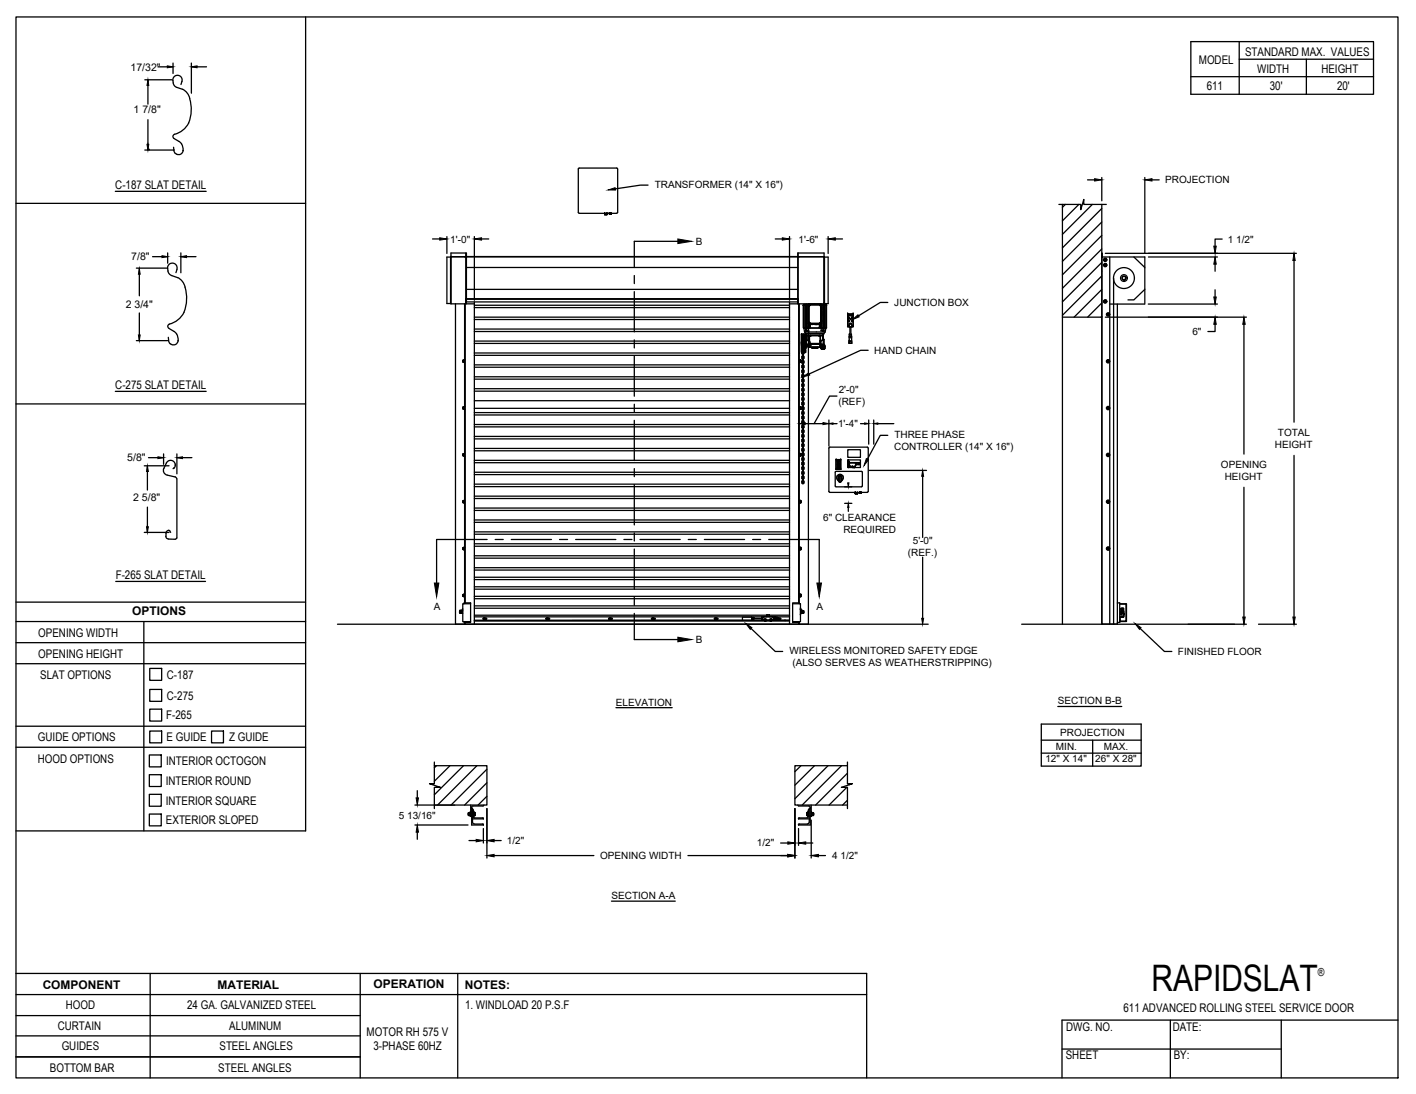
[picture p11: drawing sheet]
<svg xmlns="http://www.w3.org/2000/svg" width="279mm" height="216mm" viewBox="0 0 279 216" stroke-linecap="round" stroke-linejoin="round" font-family="sans-serif">
<!-- layer: MOTOR RH -->
<g fill="none" stroke="#000" stroke-width=".25">
<path d="M121.9 33.3l-.2-.1h-7.5l-.1 8.7M121.9 33.4v8.5M213.8 39.4h.1M88.9 50.7v9.2M88.9 50.7l.1 9.3M89 59.9l4.6 .1M89 50.7h.1M89 59.9v-10h2.9v10.1M89 50.7h-.8v9.2h.8M89 50.7h2.7M89.9 60v63.2M91.7 60v59"/>
<path d="M91.8 50.7h.1M91.8 60v59M91.9 59.1v.7M91.9 58.9h65.6M91.9 59.4h.1M91.9 59.2h.1M91.9 59.6h.1M92 58.9v1.1M92 49.9v.8h-.3M92 50.7h-3.1M92 50.7h65.4v8.9h-65.4zM92 59.1h65.4"/>
<path d="M92 50.6h65.4M92 52.8h65.4M92 57.1h65.4M93.6 59.6v63.6M114.1 41.9l.2 .2h7.4l.2-.2M119.3 42.3h.1M119.3 42.2h.1M119.3 42.3h.5M119.3 42.1v.3h.5v-.3M119.3 42.2h.5M119.8 42.3h.1M119.8 42.2h.1"/>
<path d="M119.8 42.3h-.5h.5M119.8 42.2h-.5h.5M120.3 42.2h.1M120.3 42.2h.2M120.3 42.1v.2h.2v-.2M120.5 42.2h.1M120.5 42.2h-.2h.2M155.8 60h1.7M155.8 59.6v63.6M157.4 59.6v.4M157.4 59.7h.1M157.4 49.9v.8h.3"/>
<path d="M157.4 50.7h5.2M157.4 59.2h.1M157.4 59.3h.1M157.4 59.5h.1M157.4 59.8h.1M157.4 59.1h.1M157.4 59.1v.7M157.5 50.7v9.3h5.1M157.5 50.7v-.8h5.1v10.1M157.6 50.7h.1M157.6 60v59M157.7 60v59.1"/>
<path d="M157.7 50.7h4.9M158.7 60l-.1 .2M159 60v.2h.2M159.2 60v.2h.2M159.6 60l-.2 .2M159.6 60h2.3M159.6 60h.1M160.7 60h.1M161.4 60h.1M161.9 60l.2 .2M162 60h.1M162.4 60v.2"/>
<path d="M162.6 60h.1M162.6 60v.2h-.5M162.6 59.9h.1M162.6 50.7h.8v9.2h-.8zM162.7 50.7v9.2M162.9 59.9v.3M208.9 40.3h4.4v1.1l.5-2v.9h4.5M209.6 40.3v82.9M210.2 40.3l-.6 .6M212.9 40.3l-3.3 3.3M215.5 40.3l-5.9 5.9M217.4 50h.1"/>
<path d="M217.4 53.5h.1M217.4 50.8h.1M217.4 41.1l-7.8 7.8M217.4 43.8l-7.8 7.8M217.4 46.5l-7.8 7.7M217.4 49.1l-7.8 7.8M217.4 51.8l-7.8 7.8M217.4 54.5l-7.8 7.7M217.4 57.1l-5.5 5.5M217.4 59.8l-2.8 2.8M217.4 40.3v82.9M217.4 50.7h.1"/>
<path d="M217.4 50.7v-.7v.8M218.1 52.1l.2 .1zM218.1 52.5l.2-.1zM218.1 52.1l-.2 .1v.2l.2 .1M218.1 51.1l.2 .1zM218.1 51.5l.2-.1zM218.1 51.1l-.2 .1v.2l.2 .1M218.1 59.3l.2 .1zM218.1 59.7l.2-.1zM218.1 59.3l-.2 .1v.2l.2 .1M218.1 59.3l-.2 .1 .1 .3 .3-.1-.1-.3M218.1 52.1l-.2 .1 .1 .3 .3-.1-.1-.2"/>
<path d="M218.1 59.3h.1M218.2 51.1h.1M218.2 51.1l.1 .3-.3 .1-.1-.3 .2-.1M218.3 52.2h.1M218.3 52.2v.2v-.1M218.3 52.4h.1M218.3 51.2h.1M218.3 51.2v.2v-.1M218.3 51.4h.1M218.3 59.4h.1M218.3 59.4v.2v-.1M218.3 59.6h.1"/>
<path d="M219 50.7v72.4M219.7 54.9v68.3M221.7 55.2l.2-.1 .1 .2-.2 .1zM222.1 54.8a.35 .35 0 0 0-.6-.1 .35 .35 0 0 0 .2 .5M222.1 54.9l-.2 .3a.37 .37 0 0 0 .1-.6 .37 .37 0 0 0-.6 .1 .37 .37 0 0 0 .3 .5M222.1 54.8h.1M222.1 54.8v.1M222.1 54.9h.1M223.7 50.7l2.2 2.1M225.9 57.1l-2.2 2.1h-1.1M91.3 71.4h.1M91.4 71.5h.1"/>
<path d="M91.4 71v.5M91.6 71.4l-.2 .1M91.6 71.1h-.2v.3M91.6 71v.1M91.6 71.4h.1M91.6 71.1v.3l-.2 .1M91.6 71.1l-.2-.1v.4M91.6 71h.1M91.6 71.5h.1M91.6 71.6h.1M93.6 62.6h62.2M93.6 79.1h62.2"/>
<path d="M93.6 76.7h62.2M93.6 77.2h62.2M93.6 74.4h62.2M93.6 74.8h62.2M93.6 72h62.2M93.6 72.5h62.2M93.6 69.7h62.2M93.6 70.1h62.2M93.6 67.3h62.2M93.6 67.8h62.2M93.6 64.9h62.2M93.6 65.4h62.2"/>
<path d="M93.6 63.1h62.2M93.6 60.2h62.2M93.6 60.7h62.2M157.7 71v.5M157.8 71.5h.1M157.8 69.7h-.1M157.8 71.4h.2v.1h-.2zM157.8 71.1v.3M157.8 71h.1M158 71h.1M158 71.1v.3M158 71.1h-.2h.2"/>
<path d="M158 71v.5M158 71.1l.1 .1M158.1 71.4h-.1M158.1 66h.1M158.1 67.8l.1 1.7M158.1 66v1.8M158.1 67.8h.1M158.1 67.3v.3M158.1 68v-.2v.4M158.1 67.5v.3M158.1 66l.1 3.5M158.2 66v3.4"/>
<path d="M158.2 66v3.5M158.2 67.9l.2 .2M158.2 67l.2 .2M158.2 72.5l.2 .2M158.2 73.4l.2 .2M158.2 79.8l.2 .2 .2-.2M158.2 69.4v.1M158.2 66.1l.2 .4M158.2 69.4h.1M158.2 66.1h.1M158.2 69.5l.2 .4M158.2 71.3l.2 .5"/>
<path d="M158.2 78.6l.2 .5M158.3 68.8l.1 .1M158.3 67.9l.1 .1M158.3 67h.1M158.3 72.5l.1 .1M158.3 73.4l.1 .1M158.3 75.2l.1 .1M158.3 77.1h.1M158.3 79.8l.1 .1M158.3 69.3h.1M158.3 69.6h.2M158.4 70.3l-.1 .1"/>
<path d="M158.4 69.8l.1-.1v.6h-.1M158.4 69.4h.1M158.4 68.5h-.1M158.4 67.5l-.1 .1M158.4 66.6l-.1 .1M158.4 71.7v-.2l.1 .2M158.4 71.2l.1 .1M158.4 72.1l-.1 .1M158.4 73.1h-.1M158.4 74.9l-.1 .1M158.4 75.8l.1 .1M158.4 76.7l-.1 .1"/>
<path d="M158.4 77.6l-.1 .1M158.4 79v-.2l.1 .2M158.4 78.5l.1 .1M158.4 79.4l-.1 .1M158.4 68.4l-.2 .2 .1 .5M158.4 70.2l-.2 .5 .2 .2M158.4 69.3l-.2 .2M158.4 67.4l-.2 .5M158.4 66.5l-.2 .5M158.4 71.1l-.2 .2M158.4 72l-.2 .5M158.4 72.9l-.2 .5"/>
<path d="M158.4 73.9l-.2 .4 .2 .2M158.4 74.8l-.2 .4 .2 .2M158.4 75.7l-.2 .4 .2 .2M158.4 76.6l-.2 .5 .2 .2M158.4 77.5l-.2 .5 .2 .2M158.4 78.4l-.2 .2M158.4 79.3l-.2 .5M158.4 68.8h.1v.6M158.4 67.9h.1v.6h-.1M158.4 67h.1M158.4 66.4h.1M158.4 72.5h.1v.6h-.1"/>
<path d="M158.4 73.4h.1v.7h-.2M158.4 75.3h.1v.6M158.4 77.1h.1v.5h-.1M158.4 79.8h.1M158.4 69.1h.1M158.4 66.5h.1M158.4 66.4l-.1 28.9h.2M158.4 69.1l-.1 .2M158.4 68.8h.1M158.4 68.6v.2M158.4 66.7v.3M158.4 67.6v.3"/>
<path d="M158.5 70.7h-.1M158.5 74.3l-.1 .1M158.5 76.2h-.1M158.5 78h-.1M158.5 68.4l.1 .2-.1 .5M158.5 70.2l.1 .2-.1 .5M158.5 69.3l.1 .4-.1 .2M158.5 67.4l.1 .5M158.5 66.5l.1 .5M158.5 71.1l.1 .2M158.5 72l.1 .5M158.5 72.9l.1 .5"/>
<path d="M158.5 73.9l.1 .2-.1 .4M158.5 74.8l.1 .2-.1 .4M158.5 75.7l.1 .2-.1 .4M158.5 76.6l.1 .2-.1 .5M158.5 77.5l.1 .2-.1 .5M158.5 78.4l.1 .2M158.5 79.3l.1 .5M158.5 70.3v.1M158.5 69.4v.1M158.5 68.5h.1M158.5 67.5v.1M158.5 66.6v.1"/>
<path d="M158.5 71.2v.1M158.5 72.1v.1M158.5 73.1h.1M158.5 74.9v.1M158.5 75.8v.1M158.5 76.7v.1M158.5 77.6v.1M158.5 78.5v.1M158.5 79.4v.1M158.5 60.3h.2M158.5 60.3h.1M158.5 66.5h.1"/>
<path d="M158.5 66.4l-.1 .2M158.5 71.6v.6h-.1M158.5 74.4v.5h-.1M158.5 76.2v.6h-.1M158.5 78.9v.6h-.1M158.5 70.7v.6M158.5 78v.6M158.5 69.1v.2M158.5 70.7h.1M158.5 68.8v.1M158.5 67.9v.1M158.5 67v.6h-.1"/>
<path d="M158.5 72.5v.1M158.5 73.4v.1M158.5 74.3v.1M158.5 75.2v.1M158.5 76.1v.1M158.5 77.1h.1M158.5 78h.1M158.5 79.8v.6h-.1M158.5 69.1h.1M158.5 69.3h.1M158.5 66.7v.3M158.5 67.6v.3"/>
<path d="M158.5 68.6v.2M158.5 69.5v.2M158.5 70.4v.3M158.5 71.3v.3M158.5 72.2v.3M158.5 73.2v.2M158.5 74.1v.2M158.5 75v.2M158.5 75.9v.3M158.5 76.8v.3M158.5 77.7v.3M158.5 78.6v.3"/>
<path d="M158.5 79.5v.3M158.6 60.3v4.4M158.6 67.9l-.1 .2M158.6 67l-.1 .2M158.6 72.5l-.1 .2M158.6 73.4l-.1 .2M158.6 60.2h.4M158.6 60.2v4.6M158.6 64.8l.2 .7M158.6 66.1l-.1 .4M158.6 69.4h.1M158.6 66.1h.1"/>
<path d="M158.6 71.3l-.1 .5M158.6 78.6l-.1 .5M158.6 68.1h.1M158.6 68.3h.1M158.6 69.2h.1M158.6 69.6h.3M158.7 60.3h.1M158.7 66.1v3.3M158.7 66.1v3.2M158.8 65.5h4M158.8 66.1v.2M158.8 66.2v.1"/>
<path d="M158.8 69.4h.1M158.8 66.1l.1 .2M158.8 66.2l-.1 1.6M158.8 67.8v1.5M158.8 69.3h.1M158.8 66.2h.1M158.8 67.8h.1M158.8 65.5l.2 .3M158.8 66.6h.1M158.8 68.9h.1M158.8 67.6h.1M158.8 66.6l-.2-.5v3.3"/>
<path d="M158.8 68.1h.1M158.8 69.3l-.2 .1M158.8 68.9v.4M158.8 66.3h.1M158.8 66.3v3M158.8 69.2v.2M158.8 66.2v3M158.8 67.9v.1M158.8 67.2v-.1v.2M158.8 68.5v.3v-.2M158.8 66.9v-.3v.3M158.8 68.8v.1"/>
<path d="M158.8 68.6v.3M158.8 69.2l.1 .2h-.1M158.9 66.3h.1v2.9h-.1zM158.9 68.1l-.1 1.1M158.9 67.8l-.1 1.4M158.9 67.4l-.1-1.1 .1 1.5M158.9 65.9l.1 .4M158.9 65.9l-.8 .1M158.9 65.9l.1 .3M158.9 60.3v4.4M159 64.8h.5h-.3v.5h-.2zM159 69.2l-.1 .4"/>
<path d="M159 69.3l-.1 .3M159 66.7h.1M159 68.7h.1M159 68.4h.1M159 67.1v1.3M159 67.1h.1M159 67v1.5M159 68.5h.8M159 66.7v.4M159 68.4v.3M159 65.8h3.6M159 65.8v.1h3.5l.1-.1"/>
<path d="M159 65.3h.1M159 68.3h.1M159 67.2h.1M159.1 65.3h.2M159.1 67.1l.1 .9M159.1 67.1l.6 .1M159.1 68.2v.3M159.1 65.3h.1M159.1 67.1h.1M159.1 68.2h.1M159.1 68v.2M159.1 60.3h-.6v4.4h.6"/>
<path d="M159.1 68h.1M159.1 68.1h.1M159.1 60.2v4.6h-.5M159.1 65.9v1M159.1 68.1l.1 .1M159.1 68.1v.1M159.1 65.3v.1M159.2 68.1h.1M159.2 66.3h.4M159.2 60.3v4.4M159.2 68.2l.7 .1h-.7M159.2 68.1v.1"/>
<path d="M159.2 68.2h.1M159.2 68.2v.1M159.2 68.2h-.1M159.2 68.1v.2M159.2 68h.6M159.2 68v.1M159.2 64.7h3.1M159.2 68v.2M159.2 60.2v.1M159.2 67.9h.6M159.3 66.2v.9h-.2M159.3 65.3v.1"/>
<path d="M159.3 65.3h.1M159.4 60.3h.1M159.4 64.6h.1M159.4 60.3h-.2v4.4l.2-.1M159.4 63.8l.2 .2M159.4 60.2h.1M159.4 60.3v4.4l.3-.1M159.4 63.8h.1M159.5 63.9v.8M159.5 64.8l.1 .5h-.6M159.5 60.2l-.1 3.6M159.5 63.6l.1 .1z"/>
<path d="M159.5 60v63.2M159.6 60.1h2.4v3.8h-2.5zM159.6 60.3v3.3l.2 .2M159.6 66.3h.1M159.6 60.3l-.1 .1h.1M159.6 63.7l.2 .2-.1-.1M159.6 63.9h2.3M159.6 60.3v.1M159.6 66.2v.1M159.6 66.3h.4M159.7 64v.7h.1v-.7M159.7 66.3v.9h-.4"/>
<path d="M159.7 66.3h.2M159.7 67.2l.2 .6M159.7 67.2l.1 .6M159.7 60.2l-.1 .1M159.7 66.3h.1M159.7 66.3v.9M159.8 60.1h.1M159.8 68.5h.1M159.8 64.6h.1M159.8 68.5h2M159.8 67.9v.1M159.8 67.8l.1 .1"/>
<path d="M159.8 67.9h.1M159.8 60.2h1.9l.2 .2v3.2l-.2 .2h-1.9l-.2-.2v-3.2zM159.8 68l.2 .2-.1 .1M159.8 67.8h.1M159.8 63.9h1.9M159.8 60.1h1.9M159.9 67.8h1.9v.1h-1.9zM159.9 68.3h.1M159.9 68.3l-.1 .2M159.9 66.3h.1M159.9 67.9a.25 .25 0 0 1 .1 .3 .25 .25 0 0 1-.2 .2v.1M159.9 64v.7h1.8v-.7"/>
<path d="M159.9 67.9l-.1 .1M160 64h.5M160 64h.1M160 66.3h-.1M160 66.3h1.6M160 66.2v.1M160.2 68.5v.1M160.2 68.7h1.1M160.2 68.7v-.2h1.2l-.1 .2M160.5 64h.1M160.6 64h.9M161.3 68.7h.1"/>
<path d="M161.4 68.5v.1M161.6 66.3h.1M161.6 66.2v.1M161.6 66.3h.3M161.7 64.6h.1M161.7 66.3h.2M161.7 66.3h.1M161.7 60.1l.3 .3M161.7 60.1h-1.9l-.2 .2M161.7 60.1l.1 .1M161.7 63.8l.1 .1zM161.8 68.4l-.1 .1h-1.9"/>
<path d="M161.8 67.3h.1M161.8 68.4h.1M161.8 67.2l.1 .1v.6M161.8 66.3h.1M161.8 66.3v1.5M161.8 67.9v.5M161.9 67.8h.1M161.8 67.3l.1 .5zM161.8 68.4v.2M161.8 60.2l.1 .1M161.8 68.6h.4M161.9 66.3l-.1 .9 .6-.1v-.1"/>
<path d="M161.9 67.3h.1M161.9 67.3h-.1M161.9 68.4h.1M161.9 67.3v1.1M161.9 68.4l-.1-.6 .1 .8M161.9 64.6l1.2 .1v-4.4h-.4v4.4M161.9 68.3v.1M161.9 68.2h.1M161.9 66.3h.1M161.9 68.6l.1 .1M161.9 67.3v.6h.5M161.9 68.2v.2"/>
<path d="M161.9 60.3l.1 .1M161.9 63.6v.1l.1-.1M161.9 63.7l-.1 .1M161.9 60.3v.1M161.9 66.2v.1M161.9 67.9v.1M161.9 66.3h.5M161.9 60.4h.1M161.9 63.6h.1M161.9 67.9v.4h.3M161.9 68.2h.3M162 63.6l-.3 .2"/>
<path d="M162 68.8h.1M162 60.4v3.2M162 68.7l.2-.1v.2zM162 68.6l.2 .2M162 68.7h.1M162.1 64.8h.5v.5h-.6zM162.1 63.9v.8M162.1 61.4v.9M162.1 62.4v.5M162.1 60.5v.7M162.1 63.1v.5M162.1 68.8h.5"/>
<path d="M162.1 68.8h.1M162.1 60.2v3.6l-.2 .2v.7h-.1v-.7M162.1 60.3v.9M162.1 62.2h.1M162.1 68.8h.3M162.1 68.6h.1M162.1 61.2v1M162.1 62.8v.8M162.1 63.5v1.1M162.1 60.3h.1M162.1 60.3h.3v4.4M162.1 68.6h.4"/>
<path d="M162.1 62.2v.2M162.2 68.8h.1M162.2 68l.1 .4zM162.2 68.4v.3zM162.3 68.8h.1M162.3 68.8h.1h-.1M162.3 68.8h.1zM162.3 65.3h.1M162.3 68h.1M162.3 65.3h.2M162.3 66.2v.9M162.3 68.6v.1"/>
<path d="M162.3 68v.6M162.3 68v.2M162.3 68.6h.1M162.3 68.2v.2M162.3 60.2v.1M162.3 68.5v.1M162.3 68.2h.1M162.3 68.5h.1M162.4 68.8h.1M162.4 68.6h.1M162.4 68.5h.1M162.4 68.8h-.1"/>
<path d="M162.4 60.3v4.4M162.4 68.5l-.1 .1M162.4 68.5v-.2v.3M162.4 68.5v.1M162.4 67v-.8h-3.2l-.1 .9M162.4 67h.1M162.4 64.8v.5M162.4 67h.2v1.3M162.4 68.6v-.4l.1 .5M162.4 68.2l.1-.2v.3M162.4 67v1M162.4 68h-.5v.2"/>
<path d="M162.4 68.3h-.1v.3M162.4 66h.1M162.4 68.6l.1 .1M162.4 65.3v.1M162.5 68.8h.1M162.5 68.8h.1h-.1M162.5 68.8h.1zM162.5 66.9l-.1 .1M162.5 66.1l-.1-.2 .1 1M162.5 68.4h.1M162.5 60.2v4.6h.5M162.5 65.3h.1"/>
<path d="M162.5 60.3h.6M162.5 67l.1 1M162.5 68.3v.4M162.6 68.8h.1M162.6 68.3l-.1 .1M162.6 68.2l.1 .1zM162.6 68.4l.1 .1h-.1zM162.6 68.4l.1 .1v.3h-.5M162.6 68.5v.1M162.6 68.6l-.1 .1M162.6 68.6h.1M162.6 68.1h.1"/>
<path d="M162.6 68.6v.2l.1-.1-.1-.1M162.6 68.4h.1M162.6 68.3v.3M162.6 60.2h.3M162.6 68.2h.1M162.6 68.3h.1M162.6 68.3v.1M162.6 68.2v.1M162.7 68.3l.1 .1M162.7 68.1l-.1 .1M162.7 68.2h.1M162.7 68.4h.1"/>
<path d="M162.7 68.4l.1 .2-.1 .1M162.8 68.2h-.1M162.8 68.8h-.1M162.8 65.5l-.2 .3M162.9 60.2h.1M162.9 60.2v.1M163 60.3v4.5l-.2 .7M163 60.3h.1M163.1 60.3h.1M167.3 62h.1M167.3 62l-.1 2.4M167.3 62h1"/>
<path d="M167.3 64.3h.1M167.3 64.3h.3M167.3 64.3l.3 .2M167.3 64.4h.2M167.4 63.4h.1M167.4 63.3h.1M167.4 62.8h.1M167.4 62.2h.1M167.4 62.3h.1M167.5 64.3v.2M167.5 63.3h.1M167.5 63.4h.1"/>
<path d="M167.5 62.8h.1M167.5 62.2h.1M167.5 62.3h.1M167.6 67.7h.1M167.6 67.7h.5M167.6 67.4h.5M167.6 67.4h.1M167.6 64.5h.1M167.6 64.3v.2h.5M167.6 64h.1M167.6 64h.5M167.6 66.7h.4"/>
<path d="M167.6 64v.3M167.6 67.4v.3M167.6 66.7v.6M167.6 66.4v.2M167.6 67.3h.4M167.6 67.3h.1M167.6 66.4h.1M167.6 67.3v.1M167.6 66.1h.4M167.6 66.1v.3M167.6 66.1h.1M167.7 64.5v1.6"/>
<path d="M167.7 63.8l-.2 .2M167.7 63.8h.2M167.9 63.8l.2 .2M167.9 64.5v1.6M168 64.5h-.4M168 66.1h.1M168 66.1v.3h-.4M168 66.4v.2M168 67.3l.1 .4M168 66.7v.6M168.1 67.7h.1M168.1 62.3h.1"/>
<path d="M168.1 64v.3h.2M168.1 64.3v.2M168.1 64.5h.2M168.1 62.2l.1 .1zM168.1 63.4h.1M168.1 63.3h.1M168.1 62.8h.1M168.1 62.2h.1M168.1 64.4h.2M168.2 63.3h.1M168.2 63.4h.1M168.2 62.8h.1"/>
<path d="M168.2 62.2h.1M168.2 62.3h.1M168.2 64.3l.1 .1M168.3 62h.1M168.3 64.3h.1M168.3 62v2.3M168.3 62l.1 2.5M209.6 62.6h7.8M217.4 62.4l-.1 .2M218.7 71.1l.1 .1zM218.7 71.5l.1-.1zM218.7 71.1l-.2 .1v.2l.2 .1"/>
<path d="M218.8 71.2v.2v-.1M219 60h6.8M220.5 60v63.1h-3.1v-72.4h8.5v9.3M91.3 99.1h.1M91.3 89.9h.1M91.3 80.6h.1M91.4 99.1l-.1-.2 .3-.1v.4M91.4 80.6l-.1-.2 .3-.1v.4M91.4 99.1h.1M91.4 80.6h.1M91.4 80.3v.4M91.4 98.8v.4"/>
<path d="M91.4 90h.1M91.4 89.5v.5M91.4 98.8h.1M91.4 80.3h.1M91.6 99.1l-.2 .1M91.6 98.9h-.2v.2M91.6 89.9l-.2 .1M91.6 89.6h-.2v.3M91.6 80.6l-.2 .1M91.6 80.4h-.2v.2M91.6 98.8h.1M91.6 89.5v.1"/>
<path d="M91.6 80.3h.1M91.6 99.1h.1M91.6 99.2h-.2M91.6 89.9h.1M91.6 89.6v.3l-.2 .1M91.6 89.6l-.2-.1v.4M91.6 80.6h.1M91.6 80.7h-.2M91.6 98.7h.1M91.6 80.2h.1M91.6 89.5h.1M91.6 99.2h.1"/>
<path d="M91.6 99.3h.1M91.6 90h.1M91.6 90.1h.1M91.6 80.7h.1M91.6 80.8h.1M93.6 97.9h62.2M93.6 98.4h62.2M93.6 95.5h62.2M93.6 96h62.2M93.6 93.2h62.2M93.6 93.7h62.2M93.6 90.8h62.2"/>
<path d="M93.6 91.3h62.2M93.6 88.5h62.2M93.6 89h62.2M93.6 86.1h62.2M93.6 86.6h62.2M93.6 83.8h62.2M93.6 84.2h62.2M93.6 81.4h62.2M93.6 81.9h62.2M93.6 80.6h62.2M157.7 98.7v.6M157.7 80.2v.6"/>
<path d="M157.7 89.5v.5M157.8 99.2v.1M157.8 80.7v.1M157.8 90h.1M157.8 98.9h.2v.2h-.2zM157.8 98.9v-.2h.2v.2M157.8 99.1v.2M157.8 80.6h.2v.2h-.2zM157.8 80.2h.2v.2h-.2zM157.8 80.4v.2M157.8 89.6v.3M157.8 98.7v.1"/>
<path d="M157.8 80.2v.1M157.8 89.5h.1M158 99.1v.2h-.2M158 80.4v.2M158 98.7v.5M158 80.2v.5M158 89.5v.5M158 90h-.2M158 99.1h.1M158 80.4h.1M158 99.2v.1M158 80.7v.1"/>
<path d="M158 90h.1M158 89.6h-.2l.2-.1v.5M158 89.9h-.2v.1M158 89.6l.1 .1M158 98.9h.1M158 89.6v.3M158 98.9v.2M158.1 89.9h-.1M158.1 99.1h-.1M158.1 80.6h-.1M158.2 80.7l.2 .2M158.2 87.1l.2 .2"/>
<path d="M158.2 88.9l.2 .2M158.2 90.7l.2 .2M158.2 91.6l.2 .2M158.2 87.7l.2 .5M158.3 80.7l.1 .1M158.3 83.4l.1 .1M158.3 85.2l.1 .1M158.3 87.1l.1 .1M158.3 88.9l.1 .1M158.3 91.6l.1 .1M158.3 92.5l.2 .1M158.3 94.4h.1"/>
<path d="M158.4 80.4h-.1M158.4 82.2l-.1 .1M158.4 83.1l-.1 .1M158.4 84h.1M158.4 84.9l-.1 .1M158.4 86.2h.1v.6h-.1M158.4 85.8l-.1 .1M158.4 86.7l-.1 .1M158.4 88.1l.1-.1v.6h-.1M158.4 87.6l.1 .1M158.4 88.6h-.1M158.4 90.8v-.1l.1 .1"/>
<path d="M158.4 90.4l-.1 .1M158.4 91.3h-.1M158.4 92.2h.1M158.4 94l-.1 .1M158.4 94.9l-.1 .1M158.4 80.3l-.2 .4M158.4 81.2l-.2 .4 .2 .2M158.4 82.1l-.2 .4 .2 .2M158.4 83l-.2 .4 .2 .2M158.4 83.9l-.2 .4 .2 .2M158.4 84.8l-.2 .4 .2 .2M158.4 85.7l-.2 .5 .2 .2 .2-.2v-.3l-.1-.2"/>
<path d="M158.4 86.6l-.2 .5M158.4 87.5l-.2 .2M158.4 88.4l-.2 .5M158.4 89.4l-.2 .4 .2 .2M158.4 90.3l-.2 .4M158.4 91.2l-.2 .4M158.4 92.1l-.2 .4 .2 .2 .2-.2v-.2l-.1-.2M158.4 93l-.2 .5 .2 .2M158.4 93.9l-.2 .5 .2 .2M158.4 94.8l-.2 .5 .2 .2 .2-.2v-.3l-.1-.2M158.4 80.7l.1 .1v.6h-.2M158.4 83.4h.1v.7"/>
<path d="M158.4 85.3h.1v.5h-.1M158.4 87.1h.1v.6M158.4 88.9h.1v.6h-.2M158.4 91.3h.1M158.4 91.6h.1v.6M158.4 94.4h.1v.6h-.1M158.4 82.7h.1M158.5 81.7h-.1M158.5 82.5l-.1 .1M158.5 84.4h-.1M158.5 89.8l-.1 .1M158.5 93.5h-.1"/>
<path d="M158.5 93.1l-.2 .1M158.5 80.3l.1 .4M158.5 81.2l.1 .2-.1 .4M158.5 82.1l.1 .2-.1 .4M158.5 83l.1 .2-.1 .4M158.5 83.9l.1 .2-.1 .4M158.5 84.8l.1 .2-.1 .4M158.5 86.6l.1 .5M158.5 87.5l.1 .2M158.5 88.4l.1 .5M158.5 89.4l.1 .2-.1 .4M158.5 90.3l.1 .4"/>
<path d="M158.5 91.2l.1 .4M158.5 93l.1 .2-.1 .5M158.5 93.9l.1 .2-.1 .5M158.5 80.4h.1M158.5 82.2v.1M158.5 83.1v.1M158.5 84v.1M158.5 84.9v.1M158.5 85.8v.1M158.5 86.7v.1M158.5 87.6v.1M158.5 88.6h.1"/>
<path d="M158.5 90.4v.1M158.5 92.2v.1M158.5 93.1v.1M158.5 94v.1M158.5 94.9v.1M158.5 81.7v.5h-.1M158.5 82.6v.5h-.1M158.5 84.4v.5h-.1M158.5 89.9v.5h-.1M158.5 90.7v.6M158.5 93.5v.6h-.1M158.5 92.6v.6"/>
<path d="M158.5 80.7v.1M158.5 81.6v.1M158.5 82.5v.1M158.5 83.4v.1M158.5 84.3v.1M158.5 85.2v.1M158.5 87.1v.1M158.5 88.9v.1M158.5 89.8v.1M158.5 91.6v.1M158.5 92.5v.1M158.5 93.5h.1"/>
<path d="M158.5 94.4h.1M158.5 80.5v.2M158.5 81.4v.2M158.5 82.3v.3M158.5 83.2v.2M158.5 84.1v.2M158.5 85v.3M158.5 85.9v.3M158.5 86.8v.3M158.5 87.7v.3M158.5 88.6v.3M158.5 89.6v.2"/>
<path d="M158.5 90.5v.2M158.5 91.4v.2M158.5 92.3v.2M158.5 93.2v.3M158.5 94.1v.3M158.5 95v.3M158.6 80.7l-.1 .2M158.6 87.1l-.1 .2M158.6 88.9l-.1 .2M158.6 90.7l-.1 .2M158.6 91.6l-.1 .2M158.6 87.7l-.1 .5"/>
<path d="M163.6 88.3h7.6v8.8h-7.6zM164.8 95.9v-2.7l.2-.2 5.1 .1 .1 2.8M164.8 95.9l.1 .2M165 90.7v1.9h.9M165 96.1h5M165 92.6h.1M165 90.7h.1M165.4 91h.1M165.3 91.7h.1M165.4 91.7h.1M165.4 91.6v.1M165.4 92.3h.1"/>
<path d="M165.4 92.2v.1M165.4 91.1h.1M165.5 91.7h.1M165.4 94.8l.3 .4M165.4 94.8a.65 .65 0 0 1-.1-.9 .65 .65 0 0 1 .9 0 .65 .65 0 0 1-.1 .9M165.5 94.8l.2 .3M165.5 91h.1M165.5 92.3h.1M165.5 94.4l-.1 .4M165.5 91l-.1 .1M165.5 91.1h.1M165.5 91.6v.1"/>
<path d="M165.5 91v.1M165.5 92.2v.1M165.6 92.3h.1M165.6 92.3h-.1M165.6 94l-.2 .4M165.6 93.8h.3M165.6 94h.3M165.6 94l-.1 .4M165.6 94h.1M165.6 94h.3v1h-.3zM165.6 93.9v.1M165.8 95.1v.1"/>
<path d="M165.9 90.7h.1M165.9 90.7h-.9M165.9 92.6h.1M165.9 90.7v1.9M165.9 94l.2 .4M165.9 94l.1 .4M165.9 94h.1M165.9 93.9v.1M166 94.8l-.3 .3M166.1 94.8l-.4 .4M166.1 94.4v.4M167.3 88.8h2.5v1.5h-2.5z"/>
<path d="M167.3 90.8h2.5v1.5h-2.5zM167.4 90.8v1.5M167.4 90.8v1.5v-1.5M167.4 91.1h.1M167.4 92h.1M167.4 91.3h2.4M167.5 91.1h-.1h.1M167.5 92h-.1h.1M167.5 91.1h.1M167.5 92h.1M167.5 91.1h-.1M167.5 92l-.1 .1"/>
<path d="M167.6 91.4h1.3l-.1 .8h-1.1zM167.7 92.2h.1M168.1 92.2h.1M168.2 92.2h.1M168.2 92.3h.1M168.2 92.3h.5M168.3 92.2h.4h-.4M168.3 92.2h.1M168.3 92.3h.1M168.4 92.2h.1M168.5 92.3h.1M168.5 92.2h.1"/>
<path d="M168.6 92.3h.1M168.6 92.2h.1M168.7 92.2h.1M168.7 92.3h.1M168.8 97.4h.1M168.8 97.3h.1M168.8 97.3h.4M168.8 97.2v.3h.4v-.3M168.8 97.4h.4M169.2 97.4h.1M169.2 97.3h.1M169.2 97.4h-.4h.4"/>
<path d="M169.2 97.3h-.4h.4M169.2 97.3v.1M169.6 91.6l.1 .1zM169.7 91.4h.1M169.7 97.3h.1M169.7 97.3h.2M169.7 97.2v.2h.2v-.2M169.8 91.4h-.3h.3M169.9 97.3h.1M169.9 97.3h-.2h.2M170.1 95.9l-.1 .2M218.7 89.6l.1 .1z"/>
<path d="M218.7 90l.1-.1zM218.7 89.6l-.2 .1v.2l.2 .1M218.7 98.8l.1 .1zM218.7 99.3l.1-.2zM218.7 98.8l-.2 .1v.2l.2 .2M218.7 80.3l.1 .1zM218.7 80.8l.1-.1zM218.7 80.3l-.2 .1v.3l.2 .1M218.8 89.7v.2v-.1M218.8 98.9v.2v-.1M218.8 80.4v.3v-.2M91.3 117.6h.1"/>
<path d="M91.3 108.4h.1M91.4 117.6l-.1-.2 .3-.1v.4M91.4 117.6h.1M91.4 117.3v.4M91.4 108.5h.1M91.4 117.3h.1M91.4 108v.5M91.6 119.1v-.1h1.3v3.8h-1.3v-.1M91.6 117.6l-.2 .1M91.6 117.4h-.2v.2M91.6 108.4l-.2 .1M91.6 108.1h-.2v.3"/>
<path d="M91.6 117.3h.1M91.6 108v.1M91.6 117.6h.1M91.6 117.7h-.2M91.6 108.4h.1M91.6 108.1v.3l-.2 .1M91.6 108.1l-.2-.1v.4M91.6 108h.1M91.6 117.2h.1M91.6 117.7h.1M91.6 117.8h.1M91.6 108.5h.1"/>
<path d="M91.6 108.6h.1M92.9 119.1h-1.6v3.6h1.6M93.6 119.6h62.2M93.6 117.7h62.2M93.6 118.2h62.2M93.6 115.8h62.2M93.6 116.3h62.2M93.6 113.9h62.2M93.6 114.4h62.2M93.6 112h62.2M93.6 112.5h62.2M93.6 109.7h62.2"/>
<path d="M93.6 110.2h62.2M93.6 107.3h62.2M93.6 107.8h62.2M93.6 105h62.2M93.6 105.4h62.2M93.6 102.6h62.2M93.6 103.1h62.2M93.6 100.3h62.2M93.6 100.7h62.2M156.4 119.1h1.5v3.6h-1.5M157.7 119h-1.3v3.8h1.3M157.7 108v.5"/>
<path d="M157.7 117.2v.6M157.8 117.7v.1M157.8 108.5h.1M157.8 117.6h.2v.2h-.2zM157.8 117.4v.2M157.8 108h.2v.1h-.2zM157.8 108.1v.3M157.8 117.2v.1M157.8 108h.1M158 108.1v.4M158 117.2v.1M158 108v.5"/>
<path d="M158 117.3v.3M158 117.3h-.2l.2 .1M158 108.5h-.2M158 108.1h.1M158 117.7v.1M158 108.5h.1M158 117.3v.4M158 108.4h-.2v.1M158 117.4h.1M158 108.1l.1 .1M158 108.1v.3M158 117.4v.2"/>
<path d="M158.1 117.6h-.1M158.1 108.4h-.1M218.7 108l.1 .2zM218.7 108.5l.1-.1zM218.7 108l-.2 .2v.2l.2 .1M218.8 108.2v.2v-.1M220.5 119h.4v3.8h-.4M220.9 119.1h1.4v3.6h-1.4M220.9 119.2h1.3v3.4h-1.3M66.6 123.2h116.6M90.8 120.5v.5M90.8 121h.1"/>
<path d="M90.8 120.5h.1M90.8 120.8h.2M90.8 120.5h.2v.5h-.2M91 120.9h.1M91 120.6h.1M91 120.7v.2M91.1 120.8l-.1 .1M91.1 120.6l-.1 .2M91.1 120.6h.1M91.1 120.6v.3M91.1 120.6v.2M91.1 120.8v.1"/>
<path d="M91.1 120.9h.1M91.1 120.8h.1M91.2 121h.1M91.2 120.4v.6h-.1v-.5l.1 .1M91.2 120.4h.1M91.2 120.5l.1 .1M91.3 120.2v.8M91.7 122.8v.4M91.8 122.8v.4M93.6 121.7h62.2M93.6 122.5h62.2M93.6 121.4h62.2"/>
<path d="M93.6 120h62.2M95.4 122.2h.1M95.4 122l-.1 .1 .1 .1M95.5 122l.3 .1-.1 .2-.3-.2zM95.8 122l.3 .1-.3 .1M107.8 122l-.1 .1 .1 .1M107.9 122l.3 .1-.1 .2h-.2zM108.2 122h.2M108.2 122.2h.2M108.3 122l.2 .1-.2 .1M120.2 122.2h.1M120.2 122l-.1 .1 .1 .1"/>
<path d="M120.3 122l.3 .1-.1 .2-.3-.2zM120.6 122h.1M120.6 122.2h.1M120.7 122l.1 .1-.1 .1M128.7 122.2h.1M128.7 122l-.2 .1 .1 .1M128.8 122l.2 .1-.1 .2h-.1zM129 122l.3 .1-.3 .1M141.1 122l-.2 .1 .2 .1M141.2 122l.2 .1-.1 .2h-.1zM141.4 122l.3 .1-.3 .1M146.5 122.4v-.6h1.8v.6"/>
<path d="M148.3 122.2h.1M148.3 121.9h.1M148.3 122h.1M148.3 122.1h.1M148.3 121.9v.3M148.5 122.1h.1M148.5 122h.1M148.5 122v.2v-.2M148.5 122v.2M148.5 122h.2M148.5 122.1h.2M148.5 122l.1 .2"/>
<path d="M148.6 122v.2M148.7 122l.1 .1zM148.7 122.1l-.2 .1M148.7 122.1h.1M148.7 122h.1M148.7 122v.1M148.8 122h1.5M148.8 122.1h1.5M150.3 122.2h.1M150.3 121.9h.1M150.4 122.3h.2M150.5 121.9l.3-.2a.33 .33 0 0 0-.3 .3 .33 .33 0 0 0 .3 .4 .33 .33 0 0 1-.3-.2 .33 .33 0 0 1 0-.3z"/>
<path d="M150.6 121.8h-.3l.1 .5M150.8 121.7h1.5a.33 .33 0 0 1 .3 .3 .33 .33 0 0 1-.3 .4M150.9 122.4h.2M150.9 122.5h.1M150.9 122.2h.1M150.9 122.6h.2M150.9 122.2h.2M151 122.2l.1 .1M151 122.5h.1M151.1 122.5h.1M151.1 122.3l-.2-.1 .1 .2M151.1 122.2h.1"/>
<path d="M151.1 122.5h-.2l.1 .1M151.1 122.3h.1M151.1 122.6h.1M151.3 121.3l-.1 .4M151.8 121.3h-.5M151.8 121.6l.1 .1M151.8 121.3v.3M152 122.5h.1M152 122.2h.1M152 122.6h.2M152 122.2h.2M152.1 122.2l-.1 .1h.2"/>
<path d="M152.1 122.5h.1M152.2 122.5h.1M152.2 122.3l-.1 .1M152.2 122.2h.1M152.2 122.5h-.2l.1 .1M152.2 122.3l-.2 .1M152.2 122.3v.1M152.2 122.6h.1M152.5 122.3h.3M152.5 121.8h.3M152.8 121.8h.1M152.8 121.9h.1"/>
<path d="M152.8 122.2h.1M152.8 121.8v.5M152.8 122.3h.1M152.9 121.8h.1v.5h-.1zM153 122.2h.1M153 121.9h.1M153 121.9v.3M153 121.9l-.1 .1M153 122v.2M153 121.9v.1M153.1 121.9l-.1 .1M153.1 122l-.1 .2"/>
<path d="M153.1 121.9v.1M153.1 122.2h.1M153.1 122h.2M153.3 121.9l-.2-.1v.5h.3v-.4M153.4 121.9l-.1-.1v.5M153.5 122l-.2 .1 .2 .1M153.6 122l.2 .1-.1 .2-.2-.2zM153.8 122h.2M153.8 122.2h.2M154 122l.1 .1-.1 .1M154.9 122.3v.2M155.8 122.4h-62.2"/>
<path d="M157.6 122.8v.4M157.7 122.7v.5M157.9 120.9v.5M157.9 120.2h.1M157.9 120.4h.1M157.9 120.1v.1M157.9 121.4h.1M157.9 120.4h.2M157.9 120.2l.1 .5M158 120.6l-.1 .1M158 120.2h.1v.8h-.1M158.1 120.5l-.1 .1"/>
<path d="M158.1 120.6h.1M158.1 121h.1M158.1 120.4l.1 .1M158.1 120.5h.1v.5h-.1zM158.1 120.8h.1M158.2 120.6h.1M158.2 120.9h.1M158.2 120.8v.1M158.2 120.6v.3M158.2 120.6v.2M158.3 120.8l-.1 .1M158.3 120.6h.1"/>
<path d="M158.3 120.6l-.1 .2M158.3 120.9h.1M158.3 120.6l-.1 .3zM158.3 120.5h.2v.5h-.2zM158.3 120.8h.2M158.5 120.5l.1 .1-.1 .4M201.6 123.2h42M220.9 122.5h.1M220.9 121.7h.8M221 121.9l-.1 .6M221.1 121.8l-.1 .1M221.1 121.8h.5"/>
<path d="M221.2 121.2v.1M221.2 120.2h.5M221.2 120.1h.5M221.2 120.1v.6M221.2 120.1v.3h.5v-.3M221.2 120.8l.1 .2M221.2 120.9v.5M221.2 120.4v.2M221.3 120.9l-.1-.1v.6h.5v-.3h-.5M221.3 120.2l-.1 .5M221.3 120.1h.3M221.3 121h.3l.1-.2v1"/>
<path d="M221.3 120.5l-.1 .3M221.3 121h.1M221.4 121h.1M221.4 120.5v-.3h.2l.1 .4M221.4 120.5h.1M221.4 120.9h.1M221.5 120.2v.3M221.6 120.5l-.3 .1M221.6 120.5l.1 .3M221.6 120.5v.1M221.6 120.6l.1 .1M221.7 120.9v.2"/>
<path d="M221.7 121.7h-.5M221.7 121.7h.1M221.7 120.4h.1M221.7 121.7l-.1 .1M221.7 120.5v1.2M221.7 120.1v.6M221.7 120.8l-.1 .2M221.7 121.2h.1M221.8 121.2h.1M221.8 121.3h.1M221.8 121.2v.1M85.2 154.7l-.1 .1"/>
<path d="M85.7 151.1h10.4v7.8h-10.4M85.7 150.4v4.3h-.9l2.1 .7h-1.2v4.2M86.1 151.1l-.4 .4M88.8 151.1l-3.1 3.1M91.5 151.1l-5.8 5.7M92.9 158.9v2.2M93.1 159.6l.1 .2M93.1 159.6h.1M93.1 159.3v3.5h2.3M93.2 159.7l.2 .2v1.3M93.2 159.7h.1M93.2 159.7v2.6l.4 .3"/>
<path d="M93.3 159l-.3 .3M93.3 159.1h2M94.1 151.1l-7.8 7.8M95.5 158.9l-.2 .1M96.1 151.8l-7.1 7.1M96.1 154.5l-4.4 4.4M96.1 157.1l-1.8 1.8M157.4 158.9l.2 .1M157.6 159.1h2M158.1 151.1l-1.3 1.2M159.6 159l.3 .3v3.5h-2.3M159.7 159.7l-.2 .2v1.3"/>
<path d="M159.7 159.7h.1M159.7 159.7v2.6l-.4 .3M159.9 159.6l-.2 .2M159.9 159.6h.1M160.1 158.9v2.2M160.7 151.1l-3.9 3.9M163.4 151.1l-6.6 6.5M166.1 151.1l-7.8 7.8M167.1 155.4l-3.5 3.5M167.2 151.1h-10.4v7.8h10.4M167.2 150.4v4.3h1l-2.2 .7h1.2v4.2M167.2 152.6l-6.3 6.3"/>
<path d="M167.2 157.9l-.9 1M167.8 154.7l-.2 .2M92.4 160.8h.1M92.4 160.5h.1M92.4 160.5v.3M92.5 160.9v-.2h.3v.2M92.5 160.4v.2M92.8 160.4v.2M92.8 160.4h-.3v.6h.3M92.9 160.2v.9M93 160.9l-.1 .2M93.1 161.1h.1"/>
<path d="M93.2 161.6h2.2M93.4 161.2l.3 .2h1.5M93.4 160.4h.3v.6h-.3M93.4 160.2l.2 .7M93.5 160.3v.3h-.1M93.5 160.9h.1M93.5 160.6v.3h-.1M93.6 160.9l-.2 .2M93.6 162.6h1.6M93.7 160.3v.3h-.1M93.7 160.9h.1M93.7 160.6v.3h-.1"/>
<path d="M95.2 161.4l.2 .2M95.2 162.6l.2 .2M95.4 161.6h.1M95.4 162.8h.1M157.6 161.6h.1M157.6 162.8h.1M157.6 161.6h2.1M159.2 160.9l.3 .1M159.2 160.6v.3h.1M159.2 160.9h.1M159.2 160.3v.3h.2l.1 .3M159.3 162.6h-1.6l-.1 .2"/>
<path d="M159.4 160.3v.3h.1M159.5 161.2l-.2 .2h-1.6l-.1 .2M159.5 160.4h-.3v.5M159.5 160.2l-.1 .2 .1 .7M159.9 160.9l.2 .2M159.9 161.1h.1M160.1 160.2v.9M160.1 160.4h.4v.6h-.4M160.2 160.9v-.2h.2v.2M160.2 160.4v.2M160.4 160.4v.2M160.5 160.8h.1"/>
<path d="M160.5 160.5h.1M160.5 160.5v.3"/>
<circle cx="218.1" cy="52.3" r=".33"/>
<circle cx="218.1" cy="59.5" r=".33"/>
<circle cx="218.1" cy="51.3" r=".33"/>
<circle cx="218.1" cy="51.3" r=".2"/>
<circle cx="218.1" cy="52.3" r=".2"/>
<circle cx="218.1" cy="59.5" r=".2"/>
<circle cx="218.1" cy="52.3" r=".14"/>
<circle cx="218.1" cy="59.5" r=".14"/>
<circle cx="218.1" cy="51.3" r=".14"/>
<circle cx="221.8" cy="54.9" r="2.06"/>
<circle cx="221.8" cy="54.9" r=".67"/>
<circle cx="167.4" cy="62.2" r=".12"/>
<circle cx="167.4" cy="63.4" r=".12"/>
<circle cx="167.4" cy="62.8" r=".12"/>
<circle cx="167.4" cy="62.8" r=".07"/>
<circle cx="167.4" cy="63.4" r=".07"/>
<circle cx="167.4" cy="62.2" r=".07"/>
<circle cx="167.8" cy="62.2" r=".07"/>
<circle cx="167.8" cy="62.2" r=".05"/>
<circle cx="167.8" cy="62.9" r=".07"/>
<circle cx="167.8" cy="62.9" r=".05"/>
<circle cx="168.1" cy="62.2" r=".12"/>
<circle cx="168.1" cy="63.4" r=".12"/>
<circle cx="168.1" cy="63.4" r=".07"/>
<circle cx="168.1" cy="62.8" r=".07"/>
<circle cx="168.1" cy="62.8" r=".14"/>
<circle cx="218.6" cy="62.1" r=".33"/>
<circle cx="218.6" cy="71.3" r=".33"/>
<circle cx="218.6" cy="62.1" r=".2"/>
<circle cx="218.6" cy="71.3" r=".2"/>
<circle cx="218.6" cy="71.3" r=".12"/>
<circle cx="218.6" cy="62.1" r=".14"/>
<circle cx="218.7" cy="62.1" r=".19"/>
<circle cx="165.4" cy="91.7" r=".29"/>
<circle cx="165.4" cy="92.3" r=".29"/>
<circle cx="165.4" cy="91" r=".29"/>
<circle cx="165.4" cy="91" r=".22"/>
<circle cx="165.4" cy="91.7" r=".22"/>
<circle cx="165.4" cy="92.3" r=".22"/>
<circle cx="167.5" cy="91.1" r=".07"/>
<circle cx="167.5" cy="92" r=".07"/>
<circle cx="169" cy="91.6" r=".1"/>
<circle cx="169" cy="91.6" r=".09"/>
<circle cx="169.3" cy="91.6" r=".1"/>
<circle cx="169.3" cy="91.6" r=".09"/>
<circle cx="169.7" cy="91.6" r=".1"/>
<circle cx="218.6" cy="89.8" r=".33"/>
<circle cx="218.6" cy="99" r=".33"/>
<circle cx="218.6" cy="80.5" r=".33"/>
<circle cx="218.6" cy="99" r=".2"/>
<circle cx="218.6" cy="89.8" r=".2"/>
<circle cx="218.6" cy="80.5" r=".2"/>
<circle cx="218.6" cy="99" r=".12"/>
<circle cx="218.6" cy="89.8" r=".12"/>
<circle cx="218.6" cy="80.5" r=".12"/>
<circle cx="218.6" cy="108.3" r=".33"/>
<circle cx="218.6" cy="108.3" r=".2"/>
<circle cx="218.6" cy="108.3" r=".12"/>
<circle cx="95.6" cy="122.1" r=".2"/>
<circle cx="95.6" cy="122.1" r=".14"/>
<circle cx="95.6" cy="122.1" r=".1"/>
<circle cx="108" cy="122.1" r=".2"/>
<circle cx="108" cy="122.1" r=".14"/>
<circle cx="108" cy="122.1" r=".1"/>
<circle cx="120.4" cy="122.1" r=".2"/>
<circle cx="120.4" cy="122.1" r=".14"/>
<circle cx="120.4" cy="122.1" r=".1"/>
<circle cx="128.9" cy="122.1" r=".2"/>
<circle cx="128.9" cy="122.1" r=".14"/>
<circle cx="128.9" cy="122.1" r=".1"/>
<circle cx="141.2" cy="122.1" r=".2"/>
<circle cx="141.2" cy="122.1" r=".14"/>
<circle cx="141.2" cy="122.1" r=".1"/>
<circle cx="153.6" cy="122.1" r=".2"/>
<circle cx="153.6" cy="122.1" r=".14"/>
<circle cx="153.6" cy="122.1" r=".1"/>
<circle cx="221.4" cy="120.8" r=".12"/>
<circle cx="221.4" cy="120.8" r=".24"/>
</g>
<!-- layer: ANNOTATIONS -->
<g fill="none" stroke="#000" stroke-width=".25">
<path d="M28.6 15.7h5.3M29.2 15.7v4.9M31.2 13.2h2.9M34.1 12.4v2.1M37.8 12.4v6M37.8 13.2h2.9M28.6 29.6h5.8M29.2 23.6v6M127.9 36.5h-1.5l-5 .8M214.6 35.5h1.4M217.4 35v4.6M225.9 35v15"/>
<path d="M227.3 35.5h1.4M26.9 52.9h6.2M27.5 52.9v5.5M30.1 50.7h3M33.1 49.9v2M35.7 49.9v3.9M35.7 50.7h3M85.3 47.2h1.5M88.2 46.7v3.3M93.6 46.7v12.5M95 47.2h1.4M153 47.2h1.4"/>
<path d="M155.8 46.7v12.5M163.4 46.7v3.3M164.8 47.2h1.4M175.2 59.7h-1.5l-4.3 2.6M218.1 50h37.7M226.6 50.7h13.6M239.8 52.1v1.4M239.8 57.2v1.4M241.2 47.2h-1.4v1.4M255.3 51.4v31.9M26.9 67.2h6.2M27.5 61.8v5.4"/>
<path d="M165.1 78.2h-1.4l-3.1 5.4M171.3 69.1h-1.5l-10.1 4.7M218.1 62.6h27.8M226.6 60h13.6M239.8 64v1.4h-1.5M245.4 64v25.6M28.5 91.9h4.9M29.1 91.9v4.8M29.3 90.3h3M32.3 89.6v2M34.9 89.6v3.9M34.9 90.3h3"/>
<path d="M158.9 83.6h3.5M163.6 82.9v5.1M164.4 83.6h.8M166.7 99.3h1.4M166.7 96.1h1.4M169.8 83.6h.8M171.4 82.9v4.8M171.5 92.8h11.3M172.4 82.9v4.8M173.2 83.6h3.2M175.2 85.9h-1.5l-2.5 4.7M182.1 94v12.1"/>
<path d="M245.4 96.2v25.6M255.3 89.9v31.9M28.5 105.1h4.9M29.1 100.1v5M167.4 100.1v.8M182.1 110v12M121.5 139.7h11.1M148.2 124l4.8 4.6h1.4M208.7 139.4h12.6M225 124l4.8 4.6h1.4M234.4 123.2h11.5M248.3 123.2h7.5"/>
<path d="M81.9 158.9h7.8M82.3 156v1.5M96.1 159.6v9.7M156.8 159.6v9.7M205.5 142.9h19.7v8.3h-19.7zM205.5 146.1h19.7M205.5 148.6h19.7M215.6 146.1v5.1M81.9 162.8h10.5M82.3 164.2v1.4M92.5 165.9h1.5M95.4 163.5v2.9"/>
<path d="M97.5 165.9h1.4M97.5 168.8h19.7M120.7 177.8h12.5M135.7 168.8h19.7M154 166.4h1.4M157.6 163.5v3.3M159 166.4h1.4M160.1 161.8v7.5M161.5 168.8h1.4"/>
</g>
<g fill="#000" stroke="#000" stroke-width=".2">
<path d="M29.2 15.7l.2 1.2h-.4zM33 13l1.1 .2-1.1 .2zM37.8 13.2l1.1-.2v.4zM29 28.5h.4l-.2 1.1zM120 37.5l1.4-.5 .1 .5zM216 35.3l1.4 .2-1.4 .2zM225.9 35.5l1.4-.2v.4zM27.5 53l.2 1.1h-.4zM32 50.5l1.1 .2-1.1 .1zM35.7 50.7l1.1-.2v.3zM86.8 46.9l1.4 .3-1.4 .2zM93.6 47.2l1.4-.3v.5z"/>
<path d="M154.4 46.9l1.4 .3-1.4 .2zM163.4 47.2l1.4-.3v.5zM239.5 58.6h.5l-.2 1.4zM239.8 50.7l.2 1.4h-.5zM239.5 48.6h.5l-.2 1.4zM255.3 50l.3 1.4h-.5zM27.3 66.1h.4l-.2 1.1zM158.4 74.4l1.2-.8 .2 .4zM168.2 63.1l1.1-1 .2 .4zM239.8 62.6l.2 1.4h-.5zM245.4 62.6l.3 1.4h-.5zM29.1 91.9l.2 1.1h-.4z"/>
<path d="M31.2 90.1l1.1 .2-1.1 .2zM34.9 90.3l1.1-.2v.4zM157.7 83.6l1.2-.2v.4zM162.4 83.4l1.2 .2-1.2 .2zM163.6 83.6l.8-.1v.2zM167.3 95.3h.2l-.1 .8zM170.6 83.5l.8 .1-.8 .1zM170.9 90.5l.5 .2-.9 1.2zM172.4 83.6l.8-.1v.2zM182.1 92.8l.1 1.2h-.3zM28.9 103.9h.4l-.2 1.2zM167.4 99.3l.1 .8h-.2z"/>
<path d="M147.2 123.1l1.2 .8-.4 .3zM181.9 122h.3l-.1 1.2zM224 123.1l1.1 .8-.3 .3zM245.2 121.8h.5l-.3 1.4zM255.1 121.8h.5l-.3 1.4zM82.1 157.5h.5l-.3 1.4zM82.3 162.8l.3 1.4h-.5zM94 165.7l1.4 .2-1.4 .2zM96.1 165.9l1.4-.2v.4zM96.1 168.8l1.4-.2v.5zM155.4 166.1l1.4 .3-1.4 .2zM155.4 168.6l1.4 .2-1.4 .3z"/>
<path d="M157.6 166.4l1.4-.3v.5zM160.1 168.8l1.4-.2v.5z"/>
</g>
<!-- layer: SECTION CUTS -->
<g fill="none" stroke="#000" stroke-width=".25">
<path d="M125.2 54.4v1.6M125.2 57.6v7.9M133.8 47.6h-8.6v5.2M125.2 67.1v1.6M125.2 70.3v7.9M125.2 79.8v1.6M125.2 83v7.9M125.2 92.5v1.6M125.2 95.7v7.9M96.1 106.5h-10v8.6M97.7 106.5h1.6M100.9 106.5h7.9"/>
<path d="M110.4 106.5h1.6M113.6 106.5h7.9M123.1 106.5h1.6M125.2 105.2v1.6M125.2 108.4v7.9M125.2 117.9v1.6M126.3 106.5h7.9M135.8 106.5h1.6M139 106.5h7.9M148.5 106.5h1.6M151.7 106.5h9.9v8.6M125.2 121.1v5.1h8.6"/>
</g>
<path d="M133.8 47.2l2.7 .4-2.7 .5zM85.7 115.1h.9l-.5 2.7zM161.2 115.1h.9l-.5 2.7zM133.8 125.8l2.7 .4-2.7 .5z" fill="#000" stroke="#000" stroke-width=".2"/>
<!-- layer: ANNOTATIONS -->
<path d="M29.2 28.4h.1M29.5 29.6h.1M27.5 67.2h.1M34.3 92.4h.1M29.1 105.1h.1M29.1 103.9h.1" fill="none" stroke="#000" stroke-width=".2"/>
<!-- layer: DETAILS -->
<g fill="none" stroke="#000" stroke-width=".25">
<path d="M34.1 15.9a.92 .92 0 0 1 1-1 .92 .92 0 0 1 .8 1.2l-.2 .6M34.1 15.9a1.29 1.29 0 0 0 .8 1.4 2.97 2.97 0 0 1 2.7 2.8 5.4 5.4 0 0 1-2 5.9l-1.3 .6-.2 .5 1.6 1.1 .4 .8v.7M34.2 29.1l.1 .5M34.3 29.6a.92 .92 0 0 0 .9 .9 .92 .92 0 0 0 .9-.8M36.1 29.7h.1M33.1 53a.94 .94 0 0 1 1-1.1 .94 .94 0 0 1 .8 1.3M33.1 53a1.31 1.31 0 0 0 .8 1.4M33.9 54.4l1.2 .4M34.9 53.2l-.2 .6M35.1 54.8a3.5 3.5 0 0 1 1.7 3.3l-.1 2.1-.4 1.4M33.2 66.6l.1 .5M33.3 67.1a.95 .95 0 0 0 .8 .9 .95 .95 0 0 0 1-.7"/>
<path d="M33.3 64.8l1 .6a1.98 1.98 0 0 1 .9 1.9M33.4 64l-.3 .3 .2 .5M36.3 61.6a4.4 4.4 0 0 1-2.9 2.4M32.3 92.4a.96 .96 0 0 0 .7 1.4l1.6 .3 .3 .4M32.3 92.4l.5-1a.9 .9 0 0 1 1.4-.4 .9 .9 0 0 1-.1 1.5M34.9 94.5v11.7M32.7 105.8l.1 .3 .4 .3M32.8 105.3l-.1 .6M33.3 104.7l-.5 .3-.1 .2M33.3 104.7l.4 .4M34.9 106.2l-.3 .2h-1.4"/>
</g>
<!-- layer: TITLE BLOCK -->
<g fill="none" stroke="#000" stroke-width=".25">
<path d="M3.2 3.3h272.6v209.4h-272.6zM60.3 3.3v160.7h-57.1M235 8.2h36v10.4h-36zM235 15.1h36M244.5 11.7h26.5M244.5 8.2v10.4M22.8 37.8h17.9M3.2 40.1h57.1M3.2 79.7h57.1M22.8 77.2h17.9M3.2 118.8h57.1M22.8 114.7h17.8"/>
<path d="M3.2 126.8h57.1M3.2 131h57.1M3.2 122.7h57.1M28.4 122.7v41.3M29.5 131.9h2.4v2.4h-2.4zM29.5 136.1h2.4v2.3h-2.4zM29.5 140h2.4v2.3h-2.4zM3.2 143.3h57.1M3.2 147.5h57.1M29.5 149h2.3v2.3h-2.3zM29.5 152.9h2.3v2.3h-2.3zM29.5 156.8h2.3v2.3h-2.3z"/>
<path d="M29.5 144.3h2.4v2.3h-2.4zM41.7 144.3h2.4v2.3h-2.4zM29.5 160.7h2.3v2.3h-2.3zM3.2 196.3h167.8M3.2 192.1h167.8v20.6M29.6 192.1v20.6M71.1 192.1v20.6M90.3 192.1v20.6M3.2 208.6h67.9M3.2 204.4h67.9M3.2 200.4h67.9M209.6 207h43.2"/>
<path d="M230.9 201.3v11.4M252.8 201.3v11.4M275.8 201.3h-66.2v11.4"/>
</g>
<!-- layer: 0 -->
<path d="M257.8 11.7v6.9" fill="none" stroke="#000" stroke-width=".25"/>
<text font-size="7.2" x="227.2" y="195.5">RAPIDSLAT</text>
<g font-size="2.4">
<text x="245.7" y="11.1">STANDARD MAX. VALUES</text>
<text x="236.6" y="12.7">MODEL</text>
<text x="238.1" y="17.8">611</text>
<text x="248.1" y="14.4">WIDTH</text>
<text x="250.5" y="17.8">30'</text>
<text x="260.7" y="14.4">HEIGHT</text>
<text x="263.8" y="17.8">20'</text>
<text x="22.8" y="37.3">C-187 SLAT DETAIL</text>
<text x="22.8" y="76.8">C-275 SLAT DETAIL</text>
<text x="22.8" y="114.3">F-265 SLAT DETAIL</text>
<text x="7.6" y="125.6">OPENING WIDTH</text>
<text x="26.1" y="121.4">OPTIONS</text>
<text x="7.6" y="129.8">OPENING HEIGHT</text>
<text x="7.9" y="133.9">SLAT OPTIONS</text>
<text x="32.9" y="134">C-187</text>
<text x="32.8" y="142">F-265</text>
<text x="32.9" y="138.1">C-275</text>
<text x="7.5" y="146.3">GUIDE OPTIONS</text>
<text x="32.9" y="146.3">E GUIDE</text>
<text x="45.2" y="146.3">Z GUIDE</text>
<text x="7.5" y="150.6">HOOD OPTIONS</text>
<text x="32.7" y="154.9">INTERIOR ROUND</text>
<text x="32.8" y="151.1">INTERIOR OCTOGON</text>
<text x="32.7" y="158.8">INTERIOR SQUARE</text>
<text x="32.7" y="162.7">EXTERIOR SLOPED</text>
<text x="8.4" y="195.2">COMPONENT</text>
<text x="42.9" y="195.1">MATERIAL</text>
<text x="73.7" y="195">OPERATION</text>
<text x="91.7" y="195.2">NOTES:</text>
<text x="11.4" y="203.2">CURTAIN</text>
<text x="13" y="199.2">HOOD</text>
<text x="36.9" y="199.1">24 GA. GALVANIZED STEEL</text>
<text x="45.2" y="203.3">ALUMINUM</text>
<text x="91.8" y="199.1">1. WINDLOAD 20 P.S.F</text>
<text x="210.4" y="203.6">DWG. NO.</text>
<text x="221.7" y="199.8">611 ADVANCED ROLLING STEEL SERVICE DOOR</text>
<text x="231.4" y="203.4">DATE:</text>
<text x="12.2" y="207.3">GUIDES</text>
<text x="43.3" y="207.2">STEEL ANGLES</text>
<text x="72.3" y="204.5">MOTOR RH 575 V</text>
<text x="73.7" y="207.3">3-PHASE 60HZ</text>
<text x="210.3" y="209.1">SHEET</text>
<text x="231.6" y="209">BY:</text>
<text x="9.8" y="211.5">BOTTOM BAR</text>
<text x="43.1" y="211.6">STEEL ANGLES</text>
</g>
<text font-size="2.2" x="260.1" y="192.7">®</text>
<g font-size="2.1">
<text x="25.8" y="13.9">17/32&quot;</text>
<text x="26.4" y="22.3">1 7/8&quot;</text>
<text x="25.9" y="51.4">7/8&quot;</text>
<text x="24.8" y="60.8">2 3/4&quot;</text>
<text x="25.1" y="91.1">5/8&quot;</text>
<text x="26.3" y="98.9">2 5/8&quot;</text>
</g>
<g font-size="2">
<text x="129.2" y="37">TRANSFORMER (14&quot; X 16&quot;)</text>
<text x="229.9" y="36.2">PROJECTION</text>
<text x="88.9" y="47.9">1'-0&quot;</text>
<text x="157.6" y="47.9">1'-6&quot;</text>
<text x="242.3" y="47.9">1 1/2&quot;</text>
<text x="137.3" y="48.4">B</text>
<text x="176.5" y="60.4">JUNCTION BOX</text>
<text x="172.5" y="69.8">HAND CHAIN</text>
<text x="235.3" y="66.1">6&quot;</text>
<text x="165.5" y="77.5">2'-0&quot;</text>
<text x="165.4" y="79.9">(REF)</text>
<text x="165.4" y="84.3">1'-4&quot;</text>
<text x="176.4" y="88.8">CONTROLLER (14&quot; X 16&quot;)</text>
<text x="176.5" y="86.4">THREE PHASE</text>
<text x="251.5" y="88.5">HEIGHT</text>
<text x="252.2" y="86.1">TOTAL</text>
<text x="240.9" y="92.4">OPENING</text>
<text x="241.7" y="94.8">HEIGHT</text>
<text x="162.4" y="102.8">6&quot; CLEARANCE</text>
<text x="166.4" y="105.2">REQUIRED</text>
<text x="180.1" y="107.3">5'-0&quot;</text>
<text x="179.1" y="109.7">(REF.)</text>
<text x="85.6" y="120.4">A</text>
<text x="161.1" y="120.4">A</text>
<text x="137.3" y="127">B</text>
<text x="155.8" y="129.1">WIRELESS MONITORED SAFETY EDGE</text>
<text x="156.4" y="131.5">(ALSO SERVES AS WEATHERSTRIPPING)</text>
<text x="232.4" y="129.3">FINISHED FLOOR</text>
<text x="121.5" y="139.2">ELEVATION</text>
<text x="208.7" y="139">SECTION B-B</text>
<text x="208.4" y="148.1">MIN.</text>
<text x="209.2" y="145.2">PROJECTION</text>
<text x="217.8" y="148.1">MAX.</text>
<text x="206.3" y="150.5">12&quot; X 14&quot;</text>
<text x="216.1" y="150.5">26&quot; X 28&quot;</text>
<text x="78.7" y="161.5">5 13/16&quot;</text>
<text x="100" y="166.6">1/2&quot;</text>
<text x="149.3" y="167">1/2&quot;</text>
<text x="118.4" y="169.5">OPENING WIDTH</text>
<text x="164.2" y="169.5">4 1/2&quot;</text>
<text x="120.7" y="177.4">SECTION A-A</text>
</g>
</svg>
